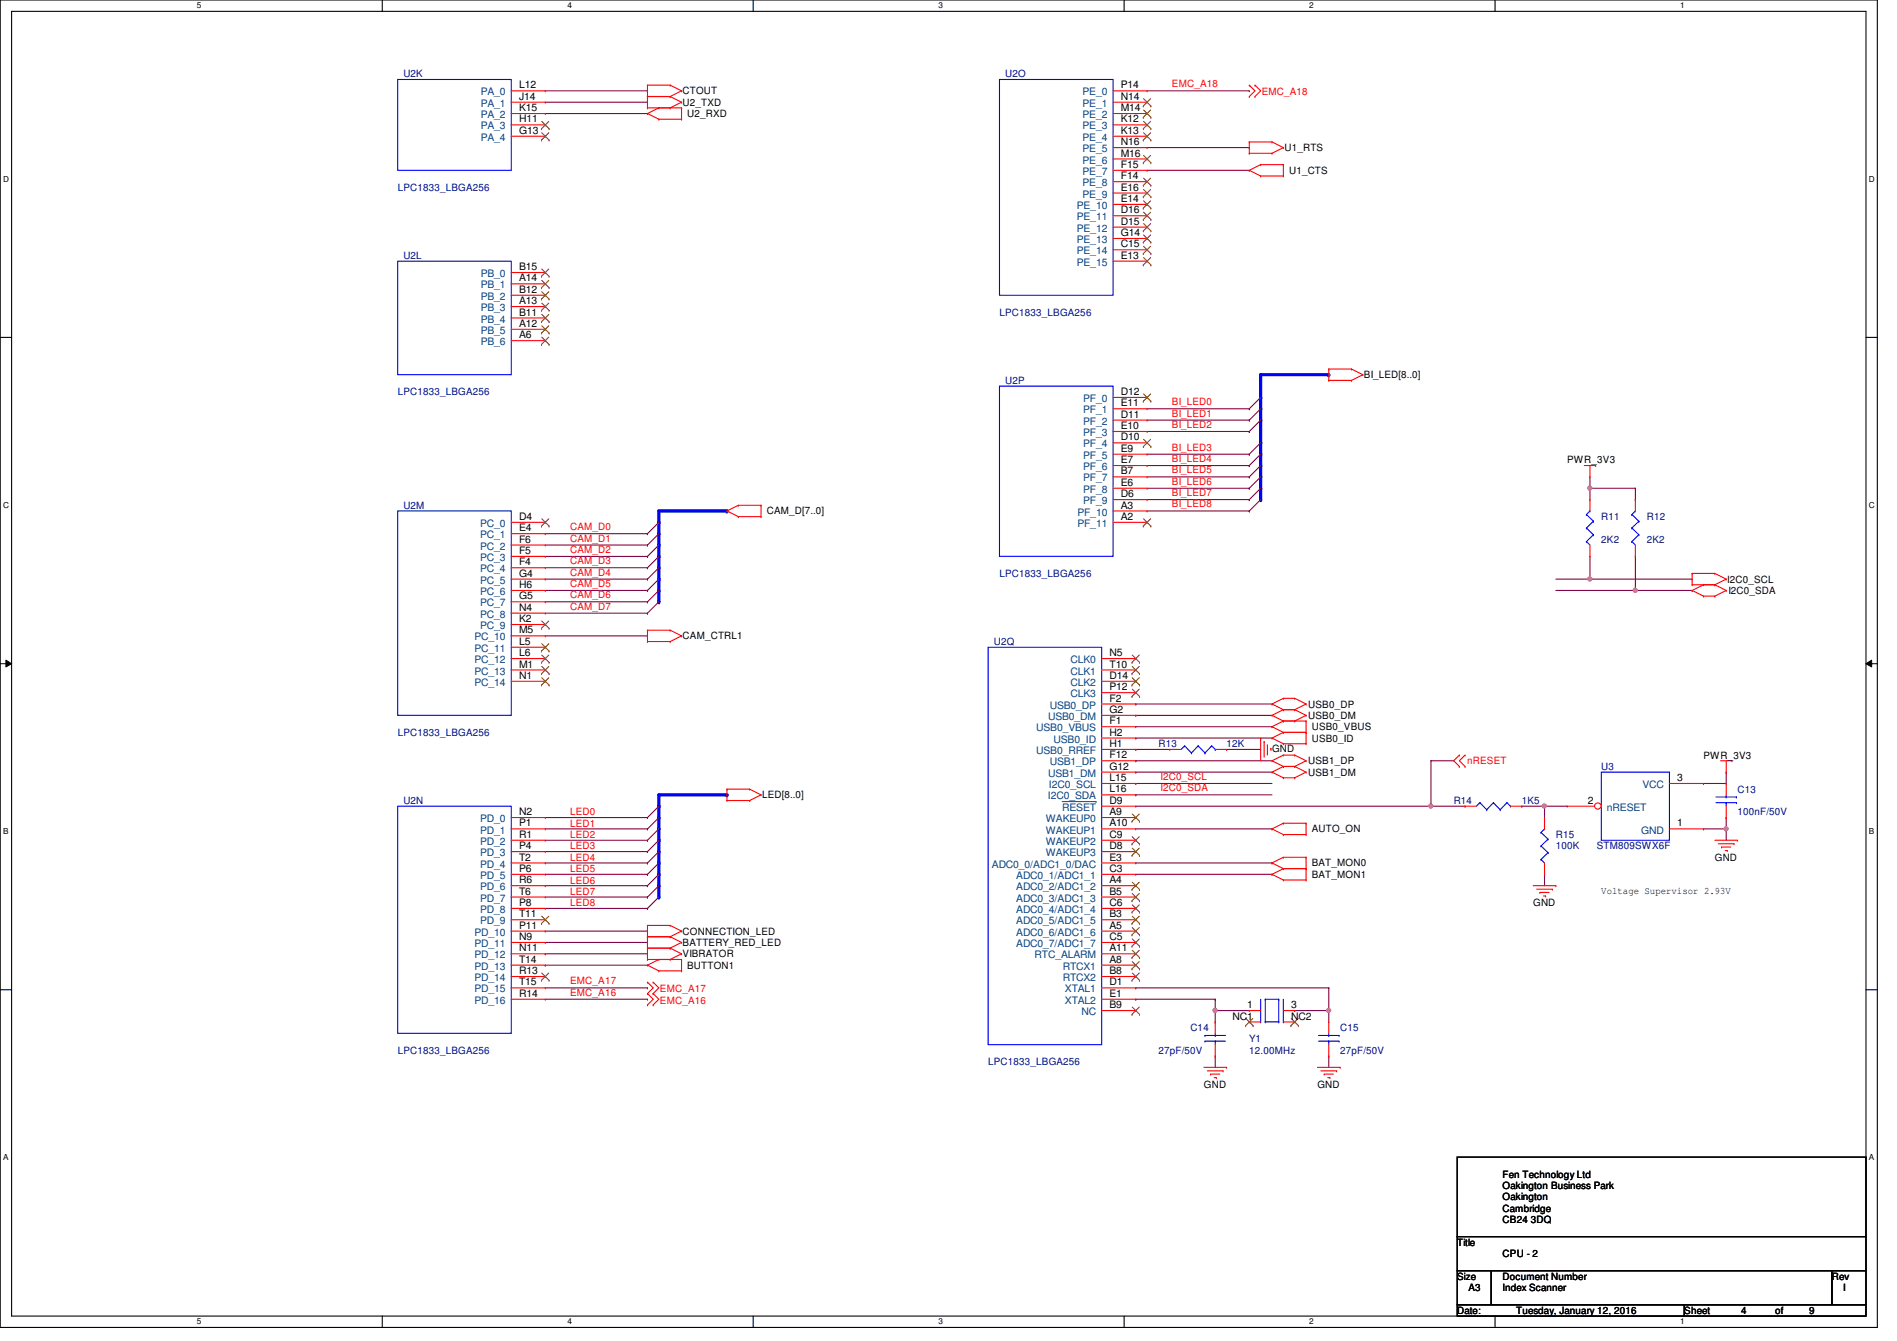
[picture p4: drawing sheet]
<svg xmlns="http://www.w3.org/2000/svg" width="297mm" height="210mm" viewBox="0 0 297 210" stroke-linecap="round" stroke-linejoin="round" font-family="sans-serif">
<path d="M0 0h294v207.9h-294zM1.8 1.8h290.4v204.3h-290.4z" fill="none" stroke="#000" stroke-width=".17"/>
<g fill="#fff">
<path d="M30.8 .2h.7v1.4h-.7z"/>
<path d="M30.8 206.2h.7v1.4h-.7z"/>
</g>
<path d="M59.9 0v1.8M59.9 206.1v1.8" fill="none" stroke="#000" stroke-width=".17"/>
<g fill="#fff">
<path d="M88.9 .2h.6v1.4h-.6z"/>
<path d="M88.9 206.2h.6v1.4h-.6z"/>
</g>
<path d="M117.9 0v1.8M117.9 206.1v1.8" fill="none" stroke="#000" stroke-width=".17"/>
<g fill="#fff">
<path d="M146.9 .2h.7v1.4h-.7z"/>
<path d="M146.9 206.2h.7v1.4h-.7z"/>
</g>
<path d="M176 0v1.8M176 206.1v1.8" fill="none" stroke="#000" stroke-width=".17"/>
<g fill="#fff">
<path d="M205 .2h.7v1.4h-.7z"/>
<path d="M205 206.2h.7v1.4h-.7z"/>
</g>
<path d="M234.1 0v1.8M234.1 206.1v1.8" fill="none" stroke="#000" stroke-width=".17"/>
<g fill="#fff">
<path d="M263.1 .2h.7v1.4h-.7z"/>
<path d="M263.1 206.2h.7v1.4h-.7z"/>
<path d="M.5 27.3h.9v1.4h-.9z"/>
<path d="M292.6 27.3h.9v1.4h-.9z"/>
<path d="M.5 78.4h.9v1.4h-.9z"/>
<path d="M292.6 78.4h.9v1.4h-.9z"/>
</g>
<path d="M0 52.8h1.8M292.2 52.8h1.8" fill="none" stroke="#000" stroke-width=".17"/>
<g fill="#fff">
<path d="M.5 129.5h.8v1.4h-.8z"/>
<path d="M292.6 129.5h.9v1.4h-.9z"/>
</g>
<path d="M0 103.9h1.8M292.2 103.9h1.8" fill="none" stroke="#000" stroke-width=".17"/>
<path d="M.9 103.4l.9 .5-.9 .5zM292.2 103.9l.9-.5v1z" fill="#000"/>
<path d="M.9 103.4l.9 .5-.9 .5zM292.2 103.9l.9-.5v1z" fill="none" stroke="#000" stroke-width=".16"/>
<g fill="#fff">
<path d="M.5 180.5h.8v1.4h-.8z"/>
<path d="M292.6 180.5h.9v1.4h-.9z"/>
</g>
<path d="M0 155h1.8M292.2 155h1.8" fill="none" stroke="#000" stroke-width=".17"/>
<g fill="none" stroke="#800040" stroke-width=".17">
<path d="M85.4 83.6h16M85.4 85.3h16M85.4 87.1h16M85.4 88.9h16M85.4 90.7h16M85.4 92.5h16M85.4 94.2h16M85.4 96h16M101.4 83.6h.1M101.4 85.3h.1M101.4 87.1h.1M101.4 88.9h.1"/>
<path d="M101.4 90.7h.1M101.4 92.5h.1M101.4 94.2h.1M101.4 96h.1M177.8 110.2h.1M177.8 112h.1M177.8 115.6h.1M177.8 110.2h21.4M177.8 112h21.4M177.8 113.8h21.4M177.8 115.6h21.4M199.2 113.8h.1"/>
</g>
<path d="M103.2 80v1.8" fill="none" stroke="#00f" stroke-width=".51"/>
<circle cx="103.2" cy="81.8" r=".25" fill="#00f"/>
<path d="M103.2 81.8v1.8" fill="none" stroke="#00f" stroke-width=".51"/>
<circle cx="103.2" cy="83.6" r=".25" fill="#00f"/>
<path d="M103.2 83.6v1.7" fill="none" stroke="#00f" stroke-width=".51"/>
<circle cx="103.2" cy="85.3" r=".25" fill="#00f"/>
<path d="M103.2 85.3v1.8" fill="none" stroke="#00f" stroke-width=".51"/>
<circle cx="103.2" cy="87.1" r=".25" fill="#00f"/>
<path d="M103.2 87.1v1.8" fill="none" stroke="#00f" stroke-width=".51"/>
<circle cx="103.2" cy="88.9" r=".25" fill="#00f"/>
<path d="M103.2 88.9v1.8" fill="none" stroke="#00f" stroke-width=".51"/>
<circle cx="103.2" cy="90.7" r=".25" fill="#00f"/>
<path d="M103.2 90.7v1.8" fill="none" stroke="#00f" stroke-width=".51"/>
<circle cx="103.2" cy="92.5" r=".25" fill="#00f"/>
<path d="M103.2 92.5v1.7" fill="none" stroke="#00f" stroke-width=".51"/>
<circle cx="103.2" cy="94.2" r=".25" fill="#00f"/>
<path d="M103.2 80h10.6" fill="none" stroke="#00f" stroke-width=".51"/>
<circle cx="113.8" cy="80" r=".25" fill="#00f"/>
<g fill="none" stroke="#800040" stroke-width=".17">
<path d="M85.4 14.2h16M101.4 14.2h.1M85.4 99.6h16M101.4 99.6h.1M85.4 128h16M85.4 129.8h16M85.4 131.6h16M85.4 133.3h16M85.4 135.1h16M85.4 136.9h16M85.4 138.7h16M101.4 128h.1"/>
<path d="M101.4 129.8h.1M101.4 131.6h.1M101.4 133.3h.1M101.4 135.1h.1M101.4 136.9h.1M101.4 138.7h.1M177.8 122.7h.1M177.8 124.5h.1M177.8 122.7h21.4M177.8 124.5h21.4M85.4 156.5h16M85.4 154.7h16"/>
<path d="M85.4 140.5h16M85.4 142.2h16M101.4 156.5h.1M101.4 154.7h.1M101.4 140.5h.1M101.4 142.2h.1"/>
</g>
<path d="M103.2 124.5v1.7" fill="none" stroke="#00f" stroke-width=".51"/>
<circle cx="103.2" cy="126.2" r=".25" fill="#00f"/>
<path d="M103.2 126.2v1.8" fill="none" stroke="#00f" stroke-width=".51"/>
<circle cx="103.2" cy="128" r=".25" fill="#00f"/>
<path d="M103.2 128v1.8" fill="none" stroke="#00f" stroke-width=".51"/>
<circle cx="103.2" cy="129.8" r=".25" fill="#00f"/>
<path d="M103.2 129.8v1.8" fill="none" stroke="#00f" stroke-width=".51"/>
<circle cx="103.2" cy="131.6" r=".25" fill="#00f"/>
<path d="M103.2 131.6v1.7" fill="none" stroke="#00f" stroke-width=".51"/>
<circle cx="103.2" cy="133.3" r=".25" fill="#00f"/>
<path d="M103.2 133.3v1.8" fill="none" stroke="#00f" stroke-width=".51"/>
<circle cx="103.2" cy="135.1" r=".25" fill="#00f"/>
<path d="M103.2 135.1v1.8" fill="none" stroke="#00f" stroke-width=".51"/>
<circle cx="103.2" cy="136.9" r=".25" fill="#00f"/>
<path d="M103.2 136.9v1.8" fill="none" stroke="#00f" stroke-width=".51"/>
<circle cx="103.2" cy="138.7" r=".25" fill="#00f"/>
<path d="M103.2 138.7v1.8" fill="none" stroke="#00f" stroke-width=".51"/>
<circle cx="103.2" cy="140.5" r=".25" fill="#00f"/>
<path d="M103.2 124.5h10.6" fill="none" stroke="#00f" stroke-width=".51"/>
<circle cx="113.8" cy="124.5" r=".25" fill="#00f"/>
<g fill="none" stroke="#800040" stroke-width=".17">
<path d="M85.4 16h16M85.4 17.8h16M101.4 16h.1M101.4 17.8h.1M179.6 23.1h16M179.6 26.7h16M195.6 23.1h.1M195.6 26.7h.1M177.8 119.1h.1M177.8 119.1h21.4M177.8 120.9h.1M177.8 135.1h21.4"/>
<path d="M177.8 136.9h21.4M177.8 129.8h21.4M177.8 120.9h21.4M199.2 135.1h.1M199.2 136.9h.1M199.2 129.8h.1M190.3 158.2h.1M190.3 156.5h.1M190.3 158.2h5.3M190.3 156.5v3.5M202.7 158.2h.1M202.7 158.2h5.4"/>
<path d="M208.1 158.2h.1M208.1 158.2v1.8M190.3 160h.1M190.3 165.4h.1M190.3 165.4v1.7M208.1 165.4h.1M208.1 165.4v1.7"/>
</g>
<circle cx="190.3" cy="158.2" r=".32" fill="#f0f"/>
<circle cx="190.3" cy="158.2" r=".32" fill="none" stroke="#f0f" stroke-width=".17"/>
<path d="M177.8 156.5h.1M177.8 156.5h12.5M208.1 154.7h.1M208.1 154.7v3.5" fill="none" stroke="#800040" stroke-width=".17"/>
<circle cx="208" cy="158.2" r=".32" fill="#f0f"/>
<circle cx="208" cy="158.2" r=".32" fill="none" stroke="#f0f" stroke-width=".17"/>
<path d="M177.8 126.2h46.3M224.1 126.2h.1M177.8 154.7h.1M177.8 154.7h30.3" fill="none" stroke="#800040" stroke-width=".17"/>
<circle cx="224" cy="126.2" r=".32" fill="#f0f"/>
<circle cx="224" cy="126.2" r=".32" fill="none" stroke="#f0f" stroke-width=".17"/>
<path d="M266.7 129.8h.1M266.7 122.7h.1M266.7 129.8h3.6M270.3 128h.1M270.3 120.9h.1M270.3 129.8h.1M270.3 120.9v1.8h-3.6M270.3 128v3.6" fill="none" stroke="#800040" stroke-width=".17"/>
<circle cx="270.3" cy="129.8" r=".32" fill="#f0f"/>
<circle cx="270.3" cy="129.8" r=".32" fill="none" stroke="#f0f" stroke-width=".17"/>
<path d="M238.3 126.2h.1M238.3 126.2h7.1M241.8 136.9h.1M241.8 126.2h.1M241.8 126.2v1.8M241.8 136.9v1.8" fill="none" stroke="#800040" stroke-width=".17"/>
<circle cx="241.8" cy="126.2" r=".32" fill="#f0f"/>
<circle cx="241.8" cy="126.2" r=".32" fill="none" stroke="#f0f" stroke-width=".17"/>
<g fill="none" stroke="#800040" stroke-width=".17">
<path d="M249 76.5h.1M249 76.5v1.7M249 76.5h7.1M256.1 76.5h.1M243.6 90.7h5.4M243.6 92.5h12.5M249 90.7h.1M256.1 92.5h.1M177.8 117.3h.1M177.8 117.3h5.4M192.1 117.3h.1M192.1 117.3h5.3"/>
<path d="M224.1 119.1h.1M224.1 119.1h3.5M224.1 119.1v7.1M224.1 126.2h.1M224.1 126.2h5.3M229.4 126.2h.1"/>
</g>
<circle cx="248.9" cy="76.4" r=".32" fill="#f0f"/>
<circle cx="248.9" cy="76.4" r=".32" fill="none" stroke="#f0f" stroke-width=".17"/>
<path d="M256.1 78.2h.1M256.1 76.5v1.7M249 90.7h.1M249 87.1v3.6M249 90.7h16M265 90.7h.1" fill="none" stroke="#800040" stroke-width=".17"/>
<circle cx="248.9" cy="90.7" r=".32" fill="#f0f"/>
<circle cx="248.9" cy="90.7" r=".32" fill="none" stroke="#f0f" stroke-width=".17"/>
<path d="M256.1 92.5h.1M256.1 87.1v5.4M256.1 92.5h8.9M265 92.5h.1" fill="none" stroke="#800040" stroke-width=".17"/>
<circle cx="256" cy="92.4" r=".32" fill="#f0f"/>
<circle cx="256" cy="92.4" r=".32" fill="none" stroke="#f0f" stroke-width=".17"/>
<path d="M249 76.5h.1M249 74.7v1.8M85.4 151.1h.1M85.4 149.4h.1M85.4 151.1h16M85.4 149.4h16M85.4 145.8h16M85.4 147.6h16M101.4 145.8h.1M101.4 147.6h.1" fill="none" stroke="#800040" stroke-width=".17"/>
<path d="M197.4 58.7v3.5" fill="none" stroke="#00f" stroke-width=".51"/>
<circle cx="197.4" cy="62.2" r=".25" fill="#00f"/>
<path d="M197.4 58.7h10.7" fill="none" stroke="#00f" stroke-width=".51"/>
<circle cx="208.1" cy="58.7" r=".25" fill="#00f"/>
<path d="M179.6 72.9h16M179.6 74.7h16M179.6 76.5h16M179.6 78.2h16M195.6 72.9h.1M195.6 74.7h.1M195.6 76.5h.1M195.6 78.2h.1M179.6 80h16M195.6 80h.1" fill="none" stroke="#800040" stroke-width=".17"/>
<path d="M197.4 71.1v1.8" fill="none" stroke="#00f" stroke-width=".51"/>
<circle cx="197.4" cy="72.9" r=".25" fill="#00f"/>
<path d="M197.4 72.9v1.8" fill="none" stroke="#00f" stroke-width=".51"/>
<circle cx="197.4" cy="74.7" r=".25" fill="#00f"/>
<path d="M197.4 74.7v1.8" fill="none" stroke="#00f" stroke-width=".51"/>
<circle cx="197.4" cy="76.5" r=".25" fill="#00f"/>
<path d="M197.4 76.5v1.7" fill="none" stroke="#00f" stroke-width=".51"/>
<circle cx="197.4" cy="78.2" r=".25" fill="#00f"/>
<path d="M179.6 71.1h16M179.6 64h16M179.6 65.8h16M179.6 67.6h16M195.6 71.1h.1M195.6 64h.1M195.6 65.8h.1M195.6 67.6h.1" fill="none" stroke="#800040" stroke-width=".17"/>
<path d="M197.4 64v1.8" fill="none" stroke="#00f" stroke-width=".51"/>
<circle cx="197.4" cy="65.8" r=".25" fill="#00f"/>
<path d="M197.4 65.8v3.5" fill="none" stroke="#00f" stroke-width=".51"/>
<circle cx="197.4" cy="69.3" r=".25" fill="#00f"/>
<path d="M197.4 62.2v1.8" fill="none" stroke="#00f" stroke-width=".51"/>
<circle cx="197.4" cy="64" r=".25" fill="#00f"/>
<path d="M197.4 69.3v1.8" fill="none" stroke="#00f" stroke-width=".51"/>
<circle cx="197.4" cy="71.1" r=".25" fill="#00f"/>
<g fill="none" stroke="#800040" stroke-width=".17">
<path d="M179.6 14.2h16M195.6 14.2h.1M195.6 64h.1M195.6 72.9h.1M195.6 74.7h.1M195.6 76.5h.1M195.6 78.2h.1M195.6 71.1h.1M195.6 67.6h.1M195.6 65.8h.1M197.4 62.2l-1.8 1.8M197.4 71.1l-1.8 1.8"/>
<path d="M197.4 72.9l-1.8 1.8M197.4 74.7l-1.8 1.8M197.4 76.5l-1.8 1.7M197.4 78.2l-1.8 1.8M197.4 69.3l-1.8 1.8M197.4 65.8l-1.8 1.8M197.4 64l-1.8 1.8M101.4 83.6h.1M101.4 85.3h.1M101.4 87.1h.1M101.4 88.9h.1M101.4 90.7h.1"/>
<path d="M101.4 92.5h.1M101.4 94.2h.1M101.4 96h.1M103.2 81.8l-1.8 1.8M103.2 83.6l-1.8 1.7M103.2 85.3l-1.8 1.8M103.2 87.1l-1.8 1.8M103.2 88.9l-1.8 1.8M103.2 90.7l-1.8 1.8M103.2 92.5l-1.8 1.7M103.2 94.2l-1.8 1.8M195.6 80h.1"/>
<path d="M101.4 128h.1M101.4 129.8h.1M101.4 131.6h.1M101.4 133.3h.1M101.4 135.1h.1M101.4 136.9h.1M101.4 138.7h.1M103.2 126.2l-1.8 1.8M103.2 128l-1.8 1.8M103.2 129.8l-1.8 1.8M103.2 131.6l-1.8 1.7M103.2 133.3l-1.8 1.8"/>
<path d="M103.2 135.1l-1.8 1.8M103.2 136.9l-1.8 1.8M103.2 138.7l-1.8 1.8M101.4 140.5h.1M101.4 142.2h.1M103.2 140.5l-1.8 1.7"/>
</g>
<g fill="none" stroke="#f00" stroke-width=".17">
<path d="M101.4 13.3h.1M101.4 15.1h.1M101.4 16.9h.1M101.4 17.8h.1M101.4 13.3v3.6M101.4 13.3h3.5M101.4 15.1h3.5M101.4 16.9h5.3M101.4 17.8l1.8 .9M103.2 16.9h.1M103.2 18.7h.1M103.2 16.9l-1.8 .9"/>
<path d="M103.2 18.7h3.5M104.9 13.3h.1M104.9 15.1h.1M104.9 16.9h.1M104.9 13.3l1.8 .9M104.9 15.1l1.8 .9M106.7 14.2h.1M106.7 16h.1M106.7 18.7h.1M106.7 16.9h.1M106.7 14.2l-1.8 .9M106.7 16l-1.8 .9"/>
<path d="M106.7 16.9v1.8M195.6 13.3h.1M195.6 15.1h.1M195.6 13.3l.9 .9-.9 .9M196.5 13.3h.1M196.5 15.1h.1M196.5 13.3l.9 .9-.9 .9M195.6 26.7h.1M195.6 22.2h.1M195.6 24h.1M195.6 26.7l1.8 .9M195.6 22.2h3.6"/>
<path d="M195.6 22.2v1.8M195.6 24h3.6M197.4 25.8h.1M197.4 27.6h.1M197.4 25.8h3.6M197.4 25.8l-1.8 .9M197.4 27.6h3.6M199.2 22.2h.1M199.2 24h.1M199.2 22.2l1.8 .9M201 27.6h.1M201 25.8h.1"/>
<path d="M201 23.1h.1M201 25.8v1.8M201 23.1l-1.8 .9M208.1 57.8h.1M208.1 59.6h.1M208.1 57.8h3.5M208.1 57.8v1.8M208.1 59.6h3.5M211.6 57.8h.1M211.6 59.6h.1M211.6 57.8l1.8 .9M213.4 58.7h.1"/>
<path d="M213.4 58.7l-1.8 .9M115.6 79.1h.1M115.6 79.1h3.6M115.6 79.1l-1.8 .9M119.2 79.1h.1M119.2 79.1v1.8M248.1 72.9h1.7M249 74.7h.1M249 78.2h.1M249 72.9v1.8M249 78.2v1.8M249.8 72.9h.1"/>
<path d="M101.4 98.7h.1M101.4 98.7h3.5M101.4 98.7v1.8M104.9 98.7h.1M104.9 98.7l1.8 .9M106.7 99.6h.1M106.7 99.6l-1.8 .9M113.8 80h.1M113.8 80l1.8 .9M115.6 80.9h.1M115.6 80.9h3.6M119.2 80.9h.1"/>
<path d="M249 87.1h.1M249 85.3v1.8M265 89.8h.1M265 91.6h.1M265 92.5h.1M265 89.8h3.5M265 89.8v1.8M265 91.6h3.5M265 92.5l1.7 .8M266.7 91.6h.1M266.7 93.3h.1M266.7 91.6l-1.7 .9"/>
<path d="M266.7 93.3h1.8M268.5 89.8h.1M268.5 91.6h.1M268.5 93.3h.1M268.5 89.8l1.8 .9M268.5 91.6l1.8 .9M270.3 90.7h.1M270.3 92.5h.1M270.3 90.7l-1.8 .9M270.3 92.5l-1.8 .8M101.4 100.5h.1M101.4 100.5h3.5"/>
<path d="M104.9 100.5h.1M197.4 115.6h.1M197.4 115.6v3.5M197.9 116.1h.1M197.9 116.1v2.5M198.5 118.1h.1M198.5 116.6v1.5M199 117.2h.1M199 117.2v.3M199.2 110.2h.1M199.2 112h.1M199.2 115.6h.1"/>
<path d="M199.2 119.1h.1M199.2 113.8h.1M199.2 110.2l1.8 .9M199.2 112l1.8 .9M199.2 115.6l1.8 .9M199.2 119.1l1.8 .9M199.2 113.8l1.8 .9M201 109.3h.1M201 111.1h.1M201 112.9h.1M201 114.7h.1M201 116.5h.1"/>
<path d="M201 118.2h.1M201 109.3l-1.8 .9M201 109.3h1.7M201 111.1h1.7M201 111.1l-1.8 .9M201 112.9h3.5M201 114.7h3.5M201 114.7l-1.8 .9M201 116.5h3.5M201 118.2l-1.8 .9M201 118.2h1.7M201 112.9l-1.8 .9"/>
<path d="M202.7 109.3h.1M202.7 111.1h.1M202.7 112.9h.1M202.7 118.2h.1M202.7 109.3l1.8 .9M202.7 111.1l1.8 .9M202.7 118.2l1.8 .9M204.5 110.2h.1M204.5 112h.1M204.5 116.5h.1M204.5 114.7h.1M204.5 119.1h.1"/>
<path d="M204.5 112.9h.1M204.5 110.2l-1.8 .9M204.5 112l-1.8 .9M204.5 112.9v3.6M204.5 119.1l-1.8 .9M228.5 118.2h.1M228.5 118.2l-.9 .9 .9 .9M229.4 118.2h.1M229.4 118.2l-.9 .9 .9 .9M269.4 119.1h1.8M270.3 119.1v1.8M271.2 119.1h.1"/>
<path d="M113.8 123.6h.1M113.8 125.3h.1M113.8 123.6h3.6M113.8 123.6v1.7M113.8 125.3h3.6M117.4 123.6h.1M117.4 125.3h.1M117.4 123.6l1.8 .9M119.2 124.5h.1M119.2 124.5l-1.8 .8M199.2 135.1h.1M199.2 136.9h.1"/>
<path d="M199.2 129.8h.1M199.2 120.9h.1M199.2 135.1l1.8 .9M199.2 136.9l1.8 .9M199.2 129.8l1.8 .9M199.2 120.9l1.8 .9M201 134.2h.1M201 136h.1M201 137.8h.1M201 128.9h.1M201 130.7h.1M201 120h.1"/>
<path d="M201 121.8h.1M201 134.2h3.5M201 134.2l-1.8 .9M201 136h3.5M201 136l-1.8 .9M201 137.8h3.5M201 128.9h3.5M201 128.9l-1.8 .9M201 130.7h3.5M201 120h1.7M201 120l-1.8 .9M201 121.8h1.7"/>
<path d="M202.7 120h.1M202.7 121.8h.1M202.7 120l1.8 .9M204.5 136h.1M204.5 134.2h.1M204.5 137.8h.1M204.5 130.7h.1M204.5 128.9h.1M204.5 120.9h.1M204.5 128.9v1.8M204.5 134.2v3.6M204.5 120.9l-1.8 .9"/>
<path d="M228.5 120h.1M229.4 120h.1M240.1 138.7h3.5M240.6 139.2h2.5M241.1 139.7h.1M241.1 139.7h1.5M243.1 139.2h.1M243.6 138.7h.1M261.4 122.7h5.3M261.4 129.8h5.3M266.7 122.7h.1M266.7 129.8h.1"/>
<path d="M268.5 131.6h3.6M269.1 132.1h2.4M269.6 132.6h.1M269.6 132.6h1.4M270.1 133.2h.4M270.3 120.9h.1M270.5 133.2h.1M271.5 132.1h.1M272.1 131.6h.1M101.4 148.5h.1M101.4 150.2h.1M101.4 151.1h.1"/>
<path d="M101.4 146.7h.1M101.4 144.9h.1M101.4 155.6h.1M101.4 157.4h.1M101.4 153.8h.1M101.4 144.9v5.3M101.4 148.5h3.5M101.4 150.2h5.3M101.4 151.1l1.8 .9M101.4 146.7h3.5M101.4 144.9h3.5M101.4 155.6l.9 .9-.9 .9"/>
<path d="M101.4 153.8l.9 .9-.9 .9M102.3 155.6h.1M102.3 157.4h.1M102.3 153.8h.1M102.3 155.6l.9 .9-.9 .9M102.3 153.8l.9 .9-.9 .9M103.2 150.2h.1M103.2 152h.1M103.2 150.2l-1.8 .9M103.2 152h3.5M104.9 148.5h.1M104.9 150.2h.1"/>
<path d="M104.9 146.7h.1M104.9 144.9h.1M104.9 148.5l1.8 .9M104.9 146.7l1.8 .9M104.9 144.9l1.8 .9M106.7 149.4h.1M106.7 152h.1M106.7 150.2h.1M106.7 147.6h.1M106.7 145.8h.1M106.7 150.2v1.8M106.7 149.4l-1.8 .8"/>
<path d="M106.7 147.6l-1.8 .9M106.7 145.8l-1.8 .9M241.7 140.3h.3M242 140.3h.1M188.5 167.1h3.6M189.1 167.7h2.4M189.6 168.2h.1M189.6 168.2h1.4M190.1 168.7h.4M190.5 168.7h.1M191.5 167.7h.1M192.1 167.1h.1"/>
<path d="M206.3 167.1h3.5M206.8 167.7h2.5M207.3 168.2h.1M207.3 168.2h1.5M207.9 168.7h.3M208.2 168.7h.1M209.3 167.7h.1M209.8 167.1h.1"/>
</g>
<path d="M228.2 181.2h64v12.4h-64zM228.2 193.6h64v5.4h-64zM228.2 199h5.3v5.3h-5.3zM233.5 199h53.3v5.3h-53.3zM286.8 199h5.4v5.3h-5.4zM228.2 204.3h35.5v1.8h-35.5zM263.7 204.3h28.5v1.8h-28.5z" fill="none" stroke="#000" stroke-width=".17"/>
<g fill="none" stroke="#00f" stroke-width=".17">
<path d="M248.4 84.8h.1M248.4 82.7h.1M248.4 80.6h.1M248.4 84.8l.6 .5M248.4 82.7l1.1 1M248.4 80.6l1.1 1M249 80h.1M249 80l-.6 .6M249.5 83.7h.1M249.5 81.6h.1M249.5 83.7l-1.1 1.1M249.5 81.6l-1.1 1.1"/>
<path d="M250.7 120.9h10.7v10.7h-10.7z"/>
</g>
<circle cx="250.2" cy="126.2" r=".5" fill="#fff"/>
<g fill="none" stroke="#f00" stroke-width=".17">
<path d="M80 14.2h5.4M80 16h5.4M80 17.8h5.4M80 19.6h5.4M85.4 14.2h.1M85.4 16h.1M85.4 17.8h.1M85.4 19.6h.1M174.3 14.2h5.3M174.3 16h5.3M174.3 17.8h5.3M174.3 19.6h5.3"/>
<path d="M179.6 14.2h.1M179.6 16h.1M179.6 17.8h.1M179.6 19.6h.1M80 21.3h5.4M85.4 21.3h.1M174.3 21.3h5.3M174.3 23.1h5.3M174.3 24.9h5.3M174.3 26.7h5.3M174.3 28.4h5.3M174.3 30.2h5.3"/>
<path d="M174.3 32h5.3M174.3 33.8h5.3M174.3 35.6h5.3M174.3 37.3h5.3M174.3 39.1h5.3M179.6 21.3h.1M179.6 23.1h.1M179.6 24.9h.1M179.6 26.7h.1M179.6 28.4h.1M179.6 30.2h.1M179.6 32h.1"/>
<path d="M179.6 33.8h.1M179.6 35.6h.1M179.6 37.3h.1M179.6 39.1h.1M80 42.7h5.4M80 44.4h5.4M80 46.2h5.4M80 48h5.4M80 49.8h5.4M80 51.6h5.4M80 53.3h5.4M85.4 42.7h.1"/>
<path d="M85.4 44.4h.1M85.4 46.2h.1M85.4 48h.1M85.4 49.8h.1M85.4 51.6h.1M85.4 53.3h.1M174.3 40.9h5.3M179.6 40.9h.1M174.3 62.2h5.3M174.3 64h5.3M174.3 65.8h5.3M174.3 67.6h5.3"/>
<path d="M174.3 69.3h5.3M174.3 71.1h5.3M174.3 72.9h5.3M174.3 74.7h5.3M174.3 76.5h5.3M174.3 78.2h5.3M179.6 62.2h.1M179.6 64h.1M179.6 65.8h.1M179.6 67.6h.1M179.6 69.3h.1M179.6 71.1h.1"/>
<path d="M179.6 72.9h.1M179.6 74.7h.1M179.6 76.5h.1M179.6 78.2h.1M256.1 78.2h.1M256.1 78.2v1.8M80 81.8h5.4M80 83.6h5.4M80 85.3h5.4M80 87.1h5.4M80 88.9h5.4M80 90.7h5.4"/>
<path d="M80 92.5h5.4M80 94.2h5.4M80 96h5.4M80 97.8h5.4M80 99.6h5.4M85.4 81.8h.1M85.4 83.6h.1M85.4 85.3h.1M85.4 87.1h.1M85.4 88.9h.1M85.4 90.7h.1M85.4 92.5h.1"/>
<path d="M85.4 94.2h.1M85.4 96h.1M85.4 97.8h.1M85.4 99.6h.1M174.3 80h5.3M174.3 81.8h5.3M179.6 80h.1M179.6 81.8h.1M256.1 87.1h.1M256.1 85.3v1.8M80 103.1h5.4M80 104.9h5.4"/>
<path d="M80 106.7h5.4M80 101.3h5.4M85.4 101.3h.1M85.4 103.1h.1M85.4 104.9h.1M85.4 106.7h.1M172.5 117.3h5.3M172.5 103.1h5.3M172.5 104.9h5.3M172.5 106.7h5.3M172.5 108.5h5.3M172.5 110.2h5.3"/>
<path d="M172.5 112h5.3M172.5 113.8h5.3M172.5 115.6h5.3M172.5 119.1h5.3M177.8 103.1h.1M177.8 104.9h.1M177.8 106.7h.1M177.8 108.5h.1M177.8 110.2h.1M177.8 112h.1M177.8 113.8h.1M177.8 115.6h.1"/>
<path d="M177.8 117.3h.1M177.8 119.1h.1M183.2 117.3h.1M183.2 117.3h1.8M190.3 117.3h1.8M192.1 117.3h.1M80 128h5.4M80 129.8h5.4M80 131.6h5.4M80 133.3h5.4M80 135.1h5.4M80 136.9h5.4"/>
<path d="M80 138.7h5.4M85.4 128h.1M85.4 129.8h.1M85.4 131.6h.1M85.4 133.3h.1M85.4 135.1h.1M85.4 136.9h.1M85.4 138.7h.1M172.5 126.2h5.3M172.5 120.9h5.3M172.5 122.7h5.3M172.5 124.5h5.3"/>
<path d="M172.5 128h5.3M172.5 129.8h5.3M172.5 131.6h5.3M172.5 133.3h5.3M172.5 135.1h5.3M172.5 136.9h5.3M172.5 138.7h5.3M177.8 120.9h.1M177.8 122.7h.1M177.8 124.5h.1M177.8 126.2h.1M177.8 128h.1"/>
<path d="M177.8 129.8h.1M177.8 131.6h.1M177.8 133.3h.1M177.8 135.1h.1M177.8 136.9h.1M177.8 138.7h.1M229.4 126.2h.1M229.4 126.2h1.8M236.5 126.2h1.8M238.3 126.2h.1M241.8 136.9h.1M241.8 128h.1"/>
<path d="M241.8 128v1.8M241.8 135.1v1.8M245.4 126.2h.1M245.4 126.2h4.3M270.3 122.7h.1M270.3 128h.1M270.3 122.7v1.8M270.3 126.2v1.8M80 140.5h5.4M80 142.2h5.4M80 144h5.4M80 145.8h5.4"/>
<path d="M80 147.6h5.4M80 149.4h5.4M80 151.1h5.4M80 152.9h5.4M80 154.7h5.4M80 156.5h5.4M85.4 140.5h.1M85.4 142.2h.1M85.4 144h.1M85.4 145.8h.1M85.4 147.6h.1M85.4 149.4h.1"/>
<path d="M85.4 151.1h.1M85.4 152.9h.1M85.4 154.7h.1M85.4 156.5h.1M172.5 158.2h5.3M172.5 140.5h5.3M172.5 142.2h5.3M172.5 144h5.3M172.5 145.8h5.3M172.5 147.6h5.3M172.5 149.4h5.3M172.5 151.1h5.3"/>
<path d="M172.5 152.9h5.3M172.5 154.7h5.3M172.5 156.5h5.3M177.8 140.5h.1M177.8 142.2h.1M177.8 144h.1M177.8 145.8h.1M177.8 147.6h.1M177.8 149.4h.1M177.8 151.1h.1M177.8 152.9h.1M177.8 154.7h.1"/>
<path d="M177.8 156.5h.1M177.8 158.2h.1M195.6 158.2h.1M195.6 158.2h1.8M201 158.2h1.7M202.7 158.2h.1M190.3 160h.1M190.3 165.4h.1M190.3 160v1.8M190.3 163.6v1.8M195.6 160h.1M195.6 160h1.8"/>
<path d="M201 160h1.7M202.7 160h.1M208.1 160h.1M208.1 165.4h.1M208.1 160v1.8M208.1 163.6v1.8"/>
<circle cx="250.2" cy="126.2" r=".5"/>
</g>
<g fill="none" stroke="#00f" stroke-width=".17">
<path d="M62.3 12.4h17.7v14.3h-17.7zM156.5 12.4h17.8v33.8h-17.8zM62.3 40.9h17.7v17.8h-17.7zM156.5 60.5h17.8v26.6h-17.8zM62.3 80h17.7v32h-17.7zM255.5 84.8h.1M255.5 82.7h.1M255.5 80.6h.1M255.5 84.8l.6 .5M255.5 82.7l1.1 1M255.5 80.6l1.1 1M256.1 80h.1"/>
<path d="M256.1 80l-.6 .6M256.6 83.7h.1M256.6 81.6h.1M256.6 83.7l-1.1 1.1M256.6 81.6l-1.1 1.1M154.7 101.3h17.8v62.3h-17.8zM185.5 116.8h.1M185.5 116.8l-.5 .5M185.5 116.8l1.1 1.1M186.6 117.9h.1M187.6 116.8h.1M187.6 116.8l-1 1.1"/>
<path d="M187.6 116.8l1.1 1.1M188.7 117.9h.1M189.7 116.8h.1M189.7 116.8l-1 1.1M189.7 116.8l.6 .5M190.3 117.3h.1M62.3 126.2h17.7v35.6h-17.7zM231.7 125.7h.1M231.7 125.7l-.5 .5M231.7 125.7l1.1 1.1M232.8 126.8h.1M233.8 125.7h.1"/>
<path d="M233.8 125.7l-1 1.1M233.8 125.7l1.1 1.1M234.9 126.8h.1M236 125.7h.1M236 125.7l-1.1 1.1M236 125.7l.5 .5M236.5 126.2h.1M241.3 134.6h.1M241.3 132.5h.1M241.3 130.3h.1M241.3 134.6l.5 .5M241.3 132.5l1.1 1"/>
<path d="M241.3 130.3l1.1 1.1M241.8 129.8h.1M241.8 129.8l-.5 .5M242.4 133.5h.1M242.4 131.4h.1M242.4 133.5l-1.1 1.1M242.4 131.4l-1.1 1.1M268.7 125.7h3.2M268.7 124.8h3.2M270.3 124.8h.1M270.3 125.7h.1M270.3 124.5v.3"/>
<path d="M270.3 125.7v.5M271.9 125.7h.1M271.9 124.8h.1M197.4 156.5v3.5M198.1 156.5h.1M198.1 156.5v3.5M198.1 156.5h2.1M200.2 156.5h.1M200.2 156.5v3.5M201 156.5v3.5M188.7 163h.1M188.7 162.1h.1"/>
<path d="M188.7 163h3.2M188.7 162.1h3.2M190.3 162.1h.1M190.3 163h.1M190.3 161.8v.3M190.3 163v.6M197.4 160h.1M198.1 160h.1M198.1 160h2.1M200.2 160h.1M201 160h.1M206.5 163h3.2"/>
<path d="M206.5 162.1h3.2M208.1 162.1h.1M208.1 163h.1M208.1 161.8v.3M208.1 163v.6M209.7 163h.1M209.7 162.1h.1"/>
</g>
<g fill="none" stroke="#804000" stroke-width=".16">
<path d="M84.8 19l1.2 1.2M85.9 19l-1.1 1.2M179 16.6h.1M179 18.4h.1M179.1 15.5l1.1 1.1M179.1 17.2l1.1 1.2M179.1 19l1.1 1.2M180.2 15.5l-1.2 1.1M180.2 17.2l-1.2 1.2M180.2 19l-1.2 1.2M180.2 16.6h.1M180.2 18.4h.1"/>
<path d="M84.8 20.2h.1M84.8 21.9h.1M84.8 20.8l1.2 1.1M85.9 20.8l-1.1 1.1M86 20.2h.1M86 21.9h.1M179 20.2h.1M179 21.9h.1M179 25.5h.1M179 29h.1M179 30.8h.1M179 32.6h.1"/>
<path d="M179 34.4h.1M179 36.2h.1M179 37.9h.1M179 39.7h.1M179.1 20.8l1.1 1.1M179.1 24.3l1.1 1.2M179.1 27.9l1.1 1.1M179.1 29.7l1.1 1.1M179.1 31.5l1.1 1.1M179.1 33.2l1.1 1.2M179.1 35l1.1 1.2M179.1 36.8l1.1 1.1"/>
<path d="M179.1 38.6l1.1 1.1M180.2 20.8l-1.2 1.1M180.2 24.3l-1.2 1.2M180.2 27.9l-1.2 1.1M180.2 29.7l-1.2 1.1M180.2 31.5l-1.2 1.1M180.2 33.2l-1.2 1.2M180.2 35l-1.2 1.2M180.2 36.8l-1.2 1.1M180.2 38.6l-1.2 1.1M180.2 20.2h.1M180.2 21.9h.1"/>
<path d="M180.2 25.5h.1M180.2 29h.1M180.2 30.8h.1M180.2 32.6h.1M180.2 34.4h.1M180.2 36.2h.1M180.2 37.9h.1M180.2 39.7h.1M84.8 43.3h.1M84.8 45h.1M84.8 46.8h.1M84.8 48.6h.1"/>
<path d="M84.8 50.4h.1M84.8 52.2h.1M84.8 53.9h.1M84.8 42.1l1.2 1.2M84.8 43.9l1.2 1.1M84.8 45.7l1.2 1.1M84.8 47.5l1.2 1.1M84.8 49.2l1.2 1.2M84.8 51l1.2 1.2M84.8 52.8l1.2 1.1M85.9 42.1l-1.1 1.2M85.9 43.9l-1.1 1.1"/>
<path d="M85.9 45.7l-1.1 1.1M85.9 47.5l-1.1 1.1M85.9 49.2l-1.1 1.2M85.9 51l-1.1 1.2M85.9 52.8l-1.1 1.1M86 43.3h.1M86 45h.1M86 46.8h.1M86 48.6h.1M86 50.4h.1M86 52.2h.1M86 53.9h.1"/>
<path d="M179 41.5h.1M179.1 40.3l1.1 1.2M180.2 40.3l-1.2 1.2M180.2 41.5h.1M179 62.8h.1M179 69.9h.1M179.1 61.7l1.1 1.1M179.1 68.8l1.1 1.1M180.2 61.7l-1.2 1.1M180.2 68.8l-1.2 1.1M180.2 62.8h.1M180.2 69.9h.1"/>
<path d="M84.8 82.4h.1M84.8 98.4h.1M84.8 81.2l1.2 1.2M84.8 97.2l1.2 1.2M85.9 81.2l-1.1 1.2M85.9 97.2l-1.1 1.2M86 82.4h.1M86 98.4h.1M179 82.4h.1M179.1 81.2l1.1 1.2M180.2 81.2l-1.2 1.2M180.2 82.4h.1"/>
<path d="M84.8 101.9h.1M84.8 103.7h.1M84.8 105.5h.1M84.8 107.3h.1M84.8 100.8l1.2 1.1M84.8 102.6l1.2 1.1M84.8 104.4l1.2 1.1M84.8 106.1l1.2 1.2M85.9 100.8l-1.1 1.1M85.9 102.6l-1.1 1.1M85.9 104.4l-1.1 1.1M85.9 106.1l-1.1 1.2"/>
<path d="M86 101.9h.1M86 103.7h.1M86 105.5h.1M86 107.3h.1M177.2 103.7h.1M177.2 105.5h.1M177.2 107.3h.1M177.2 109.1h.1M177.3 102.6l1.1 1.1M177.3 104.4l1.1 1.1M177.3 106.1l1.1 1.2M177.3 107.9l1.1 1.2"/>
<path d="M178.4 102.6l-1.2 1.1M178.4 104.4l-1.2 1.1M178.4 106.1l-1.2 1.2M178.4 107.9l-1.2 1.2M178.4 103.7h.1M178.4 105.5h.1M178.4 107.3h.1M178.4 109.1h.1M177.2 128.6h.1M177.2 132.2h.1M177.2 133.9h.1M177.2 139.3h.1"/>
<path d="M177.3 127.5l1.1 1.1M177.3 131l1.1 1.2M177.3 132.8l1.1 1.1M177.3 138.1l1.1 1.2M177.3 139.9l1.1 1.2M178.4 127.5l-1.2 1.1M178.4 131l-1.2 1.2M178.4 132.8l-1.2 1.1M178.4 138.1l-1.2 1.2M178.4 139.9l-1.2 1.2M178.4 128.6h.1M178.4 132.2h.1"/>
<path d="M178.4 133.9h.1M178.4 139.3h.1M84.8 144.6h.1M84.8 153.5h.1M84.8 143.5l1.2 1.1M84.8 152.4l1.2 1.1M85.9 143.5l-1.1 1.1M85.9 152.4l-1.1 1.1M86 144.6h.1M86 153.5h.1M177.2 141.1h.1M177.2 142.8h.1"/>
<path d="M177.2 144.6h.1M177.2 146.4h.1M177.2 148.2h.1M177.2 149.9h.1M177.2 151.7h.1M177.2 153.5h.1M177.2 158.8h.1M177.3 141.7l1.1 1.1M177.3 143.5l1.1 1.1M177.3 145.2l1.1 1.2M177.3 147l1.1 1.2M177.3 148.8l1.1 1.1"/>
<path d="M177.3 150.6l1.1 1.1M177.3 152.4l1.1 1.1M177.3 157.7l1.1 1.1M178.4 141.7l-1.2 1.1M178.4 143.5l-1.2 1.1M178.4 145.2l-1.2 1.2M178.4 147l-1.2 1.2M178.4 148.8l-1.2 1.1M178.4 150.6l-1.2 1.1M178.4 152.4l-1.2 1.1M178.4 157.7l-1.2 1.1M178.4 141.1h.1"/>
<path d="M178.4 142.8h.1M178.4 144.6h.1M178.4 146.4h.1M178.4 148.2h.1M178.4 149.9h.1M178.4 151.7h.1M178.4 153.5h.1M178.4 158.8h.1M195.1 159.5l1.1 1.1M196.2 159.5l-1.2 1.1M202.2 159.5l1.1 1.1M203.3 159.5l-1.2 1.1"/>
<path d="M195 160.6h.1M196.2 160.6h.1M202.1 160.6h.1M203.3 160.6h.1"/>
</g>
<path d="M166.3 125.5h5.3M171.6 125.5h.1" fill="none" stroke="#004080" stroke-width=".16"/>
<circle cx="190.3" cy="158.2" r=".32" fill="#f0f"/>
<circle cx="190.3" cy="158.2" r=".32" fill="none" stroke="#f0f" stroke-width=".17"/>
<circle cx="208" cy="158.2" r=".32" fill="#f0f"/>
<circle cx="208" cy="158.2" r=".32" fill="none" stroke="#f0f" stroke-width=".17"/>
<circle cx="224" cy="126.2" r=".32" fill="#f0f"/>
<circle cx="224" cy="126.2" r=".32" fill="none" stroke="#f0f" stroke-width=".17"/>
<circle cx="270.3" cy="129.8" r=".32" fill="#f0f"/>
<circle cx="270.3" cy="129.8" r=".32" fill="none" stroke="#f0f" stroke-width=".17"/>
<circle cx="241.8" cy="126.2" r=".32" fill="#f0f"/>
<circle cx="241.8" cy="126.2" r=".32" fill="none" stroke="#f0f" stroke-width=".17"/>
<circle cx="248.9" cy="76.4" r=".32" fill="#f0f"/>
<circle cx="248.9" cy="76.4" r=".32" fill="none" stroke="#f0f" stroke-width=".17"/>
<circle cx="248.9" cy="90.7" r=".32" fill="#f0f"/>
<circle cx="248.9" cy="90.7" r=".32" fill="none" stroke="#f0f" stroke-width=".17"/>
<circle cx="256" cy="92.4" r=".32" fill="#f0f"/>
<circle cx="256" cy="92.4" r=".32" fill="none" stroke="#f0f" stroke-width=".17"/>
<g font-size="1.6" fill="#000080">
<text x="63.2" y="12.1">U2K</text>
<text x="157.4" y="12.1">U2O</text>
<text x="62.3" y="29.9">LPC1833_LBGA256</text>
<text x="63.2" y="40.6">U2L</text>
<text x="156.5" y="49.4">LPC1833_LBGA256</text>
<text x="62.3" y="61.9">LPC1833_LBGA256</text>
<text x="157.4" y="60.1">U2P</text>
<text x="63.2" y="79.7">U2M</text>
<text x="250.7" y="81.4">R11</text>
<text x="257.8" y="81.4">R12</text>
<text x="250.7" y="85">2K2</text>
<text x="257.8" y="85">2K2</text>
<text x="156.5" y="90.3">LPC1833_LBGA256</text>
<text x="155.6" y="101">U2Q</text>
<text x="62.3" y="115.2">LPC1833_LBGA256</text>
<text x="181.4" y="117">R13</text>
<text x="192.1" y="117">12K</text>
<text x="63.2" y="125.9">U2N</text>
<text x="227.6" y="125.9">R14</text>
<text x="238.3" y="125.9">1K5</text>
<text x="250.7" y="120.6">U3</text>
<text x="272.1" y="124.1">C13</text>
<text x="243.6" y="131.2">R15</text>
<text x="272.1" y="127.7">100nF/50V</text>
<text x="243.6" y="133">100K</text>
<text x="250" y="133">STM809SWX6F</text>
<text x="186.4" y="161.5">C14</text>
<text x="209.8" y="161.5">C15</text>
<text x="62.3" y="165">LPC1833_LBGA256</text>
<text x="154.7" y="166.8">LPC1833_LBGA256</text>
<text x="181.4" y="165">27pF/50V</text>
<text x="195.6" y="163.2">Y1</text>
<text x="195.6" y="165">12.00MHz</text>
<text x="209.8" y="165">27pF/50V</text>
</g>
<g font-size="1.6" fill="#004080">
<text x="75.3" y="14.9">PA_0</text>
<text x="75.3" y="16.7">PA_1</text>
<text x="169.5" y="14.9">PE_0</text>
<text x="169.5" y="16.7">PE_1</text>
<text x="75.3" y="18.5">PA_2</text>
<text x="75.3" y="20.3">PA_3</text>
<text x="75.3" y="22.1">PA_4</text>
<text x="169.5" y="18.5">PE_2</text>
<text x="169.5" y="20.3">PE_3</text>
<text x="169.5" y="22.1">PE_4</text>
<text x="169.5" y="23.8">PE_5</text>
<text x="169.5" y="25.6">PE_6</text>
<text x="169.5" y="27.4">PE_7</text>
<text x="169.5" y="29.2">PE_8</text>
<text x="168.6" y="32.7">PE_10</text>
<text x="168.6" y="34.5">PE_11</text>
<text x="169.5" y="30.9">PE_9</text>
<text x="168.6" y="36.3">PE_12</text>
<text x="168.6" y="38.1">PE_13</text>
<text x="168.6" y="39.8">PE_14</text>
<text x="168.6" y="41.6">PE_15</text>
<text x="75.3" y="43.4">PB_0</text>
<text x="75.3" y="45.2">PB_1</text>
<text x="75.3" y="46.9">PB_2</text>
<text x="75.3" y="48.7">PB_3</text>
<text x="75.3" y="50.5">PB_4</text>
<text x="75.3" y="52.3">PB_5</text>
<text x="75.3" y="54.1">PB_6</text>
<text x="169.6" y="62.9">PF_0</text>
<text x="169.6" y="64.7">PF_1</text>
<text x="169.6" y="66.5">PF_2</text>
<text x="169.6" y="68.3">PF_3</text>
<text x="169.6" y="70.1">PF_4</text>
<text x="169.6" y="71.8">PF_5</text>
<text x="169.6" y="73.6">PF_6</text>
<text x="169.6" y="75.4">PF_7</text>
<text x="169.6" y="77.2">PF_8</text>
<text x="75.2" y="82.5">PC_0</text>
<text x="168.7" y="80.7">PF_10</text>
<text x="168.7" y="82.5">PF_11</text>
<text x="169.6" y="79">PF_9</text>
<text x="75.2" y="84.3">PC_1</text>
<text x="75.2" y="86.1">PC_2</text>
<text x="75.2" y="87.8">PC_3</text>
<text x="75.2" y="89.6">PC_4</text>
<text x="75.2" y="91.4">PC_5</text>
<text x="75.2" y="93.2">PC_6</text>
<text x="75.2" y="95">PC_7</text>
<text x="74.3" y="100.3">PC_10</text>
<text x="75.2" y="96.7">PC_8</text>
<text x="75.2" y="98.5">PC_9</text>
<text x="74.3" y="102.1">PC_11</text>
<text x="74.3" y="103.8">PC_12</text>
<text x="74.3" y="105.6">PC_13</text>
<text x="74.3" y="107.4">PC_14</text>
<text x="167.6" y="103.8">CLK0</text>
<text x="167.6" y="105.6">CLK1</text>
<text x="167.6" y="107.4">CLK2</text>
<text x="164.1" y="112.7">USB0_DM</text>
<text x="164.4" y="111">USB0_DP</text>
<text x="167.6" y="109.2">CLK3</text>
<text x="162.3" y="114.5">USB0_VBUS</text>
<text x="162.3" y="118.1">USB0_RREF</text>
<text x="164.4" y="119.8">USB1_DP</text>
<text x="165" y="116.3">USB0_ID</text>
<text x="164.1" y="125.2">I2C0_SDA</text>
<text x="164.1" y="121.6">USB1_DM</text>
<text x="164.3" y="123.4">I2C0_SCL</text>
<text x="257.2" y="123.4">VCC</text>
<text x="75.2" y="128.7">PD_0</text>
<text x="75.2" y="130.5">PD_1</text>
<text x="163.7" y="128.7">WAKEUP0</text>
<text x="163.7" y="130.5">WAKEUP1</text>
<text x="166.3" y="127">RESET</text>
<text x="251.6" y="127">nRESET</text>
<text x="257" y="130.5">GND</text>
<text x="75.2" y="132.3">PD_2</text>
<text x="75.2" y="134.1">PD_3</text>
<text x="75.2" y="135.8">PD_4</text>
<text x="75.2" y="137.6">PD_5</text>
<text x="155.3" y="135.8">ADC0_0/ADC1_0/DAC</text>
<text x="159.1" y="137.6">ADC0_1/ADC1_1</text>
<text x="163.7" y="132.3">WAKEUP2</text>
<text x="163.7" y="134.1">WAKEUP3</text>
<text x="75.2" y="139.4">PD_6</text>
<text x="75.2" y="141.2">PD_7</text>
<text x="75.2" y="143">PD_8</text>
<text x="159.1" y="139.4">ADC0_2/ADC1_2</text>
<text x="159.1" y="141.2">ADC0_3/ADC1_3</text>
<text x="159.1" y="143">ADC0_4/ADC1_4</text>
<text x="74.3" y="146.5">PD_10</text>
<text x="74.3" y="148.3">PD_11</text>
<text x="75.2" y="144.7">PD_9</text>
<text x="159.1" y="144.7">ADC0_5/ADC1_5</text>
<text x="159.1" y="146.5">ADC0_6/ADC1_6</text>
<text x="159.1" y="148.3">ADC0_7/ADC1_7</text>
<text x="74.3" y="150.1">PD_12</text>
<text x="74.3" y="151.8">PD_13</text>
<text x="74.3" y="153.6">PD_14</text>
<text x="74.3" y="155.4">PD_15</text>
<text x="162" y="150.1">RTC_ALARM</text>
<text x="166.4" y="151.8">RTCX1</text>
<text x="166.4" y="153.6">RTCX2</text>
<text x="166.7" y="155.4">XTAL1</text>
<text x="74.3" y="157.2">PD_16</text>
<text x="166.7" y="157.2">XTAL2</text>
<text x="169.3" y="159">NC</text>
</g>
<g font-size="1.6">
<text x="81.3" y="13.8">L12</text>
<text x="81.3" y="15.6">J14</text>
<text x="81.3" y="17.4">K15</text>
<text x="106.9" y="14.8">CTOUT</text>
<text x="106.9" y="16.6">U2_TXD</text>
<text x="175.5" y="13.8">P14</text>
<text x="175.5" y="15.6">N14</text>
<text x="175.5" y="17.4">M14</text>
<text x="81.3" y="19.2">H11</text>
<text x="81.3" y="21">G13</text>
<text x="107.6" y="18.3">U2_RXD</text>
<text x="175.5" y="19.2">K12</text>
<text x="175.5" y="21">K13</text>
<text x="175.5" y="22.7">N16</text>
<text x="201.1" y="23.7">U1_RTS</text>
<text x="175.5" y="24.5">M16</text>
<text x="175.5" y="26.3">F15</text>
<text x="175.5" y="28.1">F14</text>
<text x="175.5" y="29.8">E16</text>
<text x="201.8" y="27.2">U1_CTS</text>
<text x="175.5" y="31.6">E14</text>
<text x="175.5" y="33.4">D16</text>
<text x="175.5" y="35.2">D15</text>
<text x="175.5" y="37">G14</text>
<text x="175.5" y="38.7">C15</text>
<text x="175.5" y="40.5">E13</text>
<text x="81.3" y="42.3">B15</text>
<text x="81.3" y="44.1">A14</text>
<text x="81.3" y="45.8">B12</text>
<text x="81.3" y="47.6">A13</text>
<text x="81.3" y="49.4">B11</text>
<text x="81.3" y="51.2">A12</text>
<text x="81.3" y="53">A6</text>
<text x="213.6" y="59.2">BI_LED[8..0]</text>
<text x="175.5" y="61.8">D12</text>
<text x="175.5" y="63.6">E11</text>
<text x="175.5" y="65.4">D11</text>
<text x="175.5" y="67.2">E10</text>
<text x="175.5" y="69">D10</text>
<text x="175.5" y="70.7">E9</text>
<text x="175.5" y="72.5">E7</text>
<text x="175.5" y="74.3">B7</text>
<text x="175.5" y="76.1">E6</text>
<text x="175.5" y="77.9">D6</text>
<text x="245.4" y="72.6">PWR_3V3</text>
<text x="81.3" y="81.4">D4</text>
<text x="81.3" y="83.2">E4</text>
<text x="120.1" y="80.6">CAM_D[7..0]</text>
<text x="175.5" y="79.6">A3</text>
<text x="175.5" y="81.4">A2</text>
<text x="81.3" y="85">F6</text>
<text x="81.3" y="86.7">F5</text>
<text x="81.3" y="88.5">F4</text>
<text x="81.3" y="90.3">G4</text>
<text x="81.3" y="92.1">H6</text>
<text x="81.3" y="93.9">G5</text>
<text x="81.3" y="95.6">N4</text>
<text x="270.5" y="91.2">I2C0_SCL</text>
<text x="270.6" y="93">I2C0_SDA</text>
<text x="81.3" y="97.4">K2</text>
<text x="81.3" y="99.2">M5</text>
<text x="81.3" y="101">L5</text>
<text x="106.9" y="100.1">CAM_CTRL1</text>
<text x="81.3" y="102.7">L6</text>
<text x="81.3" y="104.5">M1</text>
<text x="81.3" y="106.3">N1</text>
<text x="173.7" y="102.7">N5</text>
<text x="173.7" y="104.5">T10</text>
<text x="173.7" y="106.3">D14</text>
<text x="173.7" y="108.1">P12</text>
<text x="173.7" y="109.9">F2</text>
<text x="173.7" y="111.6">G2</text>
<text x="173.7" y="113.4">F1</text>
<text x="204.8" y="110.8">USB0_DP</text>
<text x="204.8" y="112.6">USB0_DM</text>
<text x="173.7" y="115.2">H2</text>
<text x="173.7" y="117">H1</text>
<text x="173.7" y="118.7">F12</text>
<text x="199.2" y="117.7">GND</text>
<text x="204.8" y="119.7">USB1_DP</text>
<text x="205.4" y="116.1">USB0_ID</text>
<text x="205.4" y="114.3">USB0_VBUS</text>
<text x="266.7" y="118.8">PWR_3V3</text>
<text x="119.3" y="125">LED[8..0]</text>
<text x="173.7" y="120.5">G12</text>
<text x="173.7" y="122.3">L15</text>
<text x="173.7" y="124.1">L16</text>
<text x="173.7" y="125.9">D9</text>
<text x="204.8" y="121.5">USB1_DM</text>
<text x="248.6" y="125.9">2</text>
<text x="262.6" y="122.3">3</text>
<text x="81.3" y="127.6">N2</text>
<text x="81.3" y="129.4">P1</text>
<text x="81.3" y="131.2">R1</text>
<text x="173.7" y="127.6">A9</text>
<text x="173.7" y="129.4">A10</text>
<text x="173.7" y="131.2">C9</text>
<text x="205.4" y="130.3">AUTO_ON</text>
<text x="262.6" y="129.4">1</text>
<text x="81.3" y="133">P4</text>
<text x="81.3" y="134.7">T2</text>
<text x="81.3" y="136.5">P6</text>
<text x="173.7" y="133">D8</text>
<text x="173.7" y="134.7">E3</text>
<text x="173.7" y="136.5">C3</text>
<text x="205.4" y="135.7">BAT_MON0</text>
<text x="205.4" y="137.5">BAT_MON1</text>
<text x="268.5" y="134.8">GND</text>
<text x="81.3" y="138.3">R6</text>
<text x="81.3" y="140.1">T6</text>
<text x="81.3" y="141.9">P8</text>
<text x="81.3" y="143.6">T11</text>
<text x="173.7" y="138.3">A4</text>
<text x="173.7" y="140.1">B5</text>
<text x="173.7" y="141.9">C6</text>
<text x="173.7" y="143.6">B3</text>
<text x="240.1" y="141.9">GND</text>
<text x="250.7" y="139.9">Voltage Supervisor 2.93V</text>
<text x="81.3" y="145.4">P11</text>
<text x="81.3" y="147.2">N9</text>
<text x="81.3" y="149">N11</text>
<text x="106.9" y="149.9">VIBRATOR</text>
<text x="106.9" y="148.1">BATTERY_RED_LED</text>
<text x="106.9" y="146.3">CONNECTION_LED</text>
<text x="173.7" y="145.4">A5</text>
<text x="173.7" y="147.2">C5</text>
<text x="173.7" y="149">A11</text>
<text x="81.3" y="150.7">T14</text>
<text x="81.3" y="152.5">R13</text>
<text x="81.3" y="154.3">T15</text>
<text x="107.6" y="151.7">BUTTON1</text>
<text x="173.7" y="150.7">A8</text>
<text x="173.7" y="152.5">B8</text>
<text x="173.7" y="154.3">D1</text>
<text x="81.3" y="156.1">R14</text>
<text x="173.7" y="156.1">E1</text>
<text x="173.7" y="157.9">B9</text>
<text x="193" y="159.6">NC1</text>
<text x="195.3" y="157.9">1</text>
<text x="202.2" y="157.9">3</text>
<text x="202.2" y="159.6">NC2</text>
<text x="188.5" y="170.3">GND</text>
<text x="206.3" y="170.3">GND</text>
<text x="235.3" y="184.4">Fen Technology Ltd</text>
<text x="235.3" y="186.2">Oakington Business Park</text>
<text x="235.3" y="188">Oakington</text>
<text x="235.3" y="189.7">Cambridge</text>
<text x="235.3" y="191.5">CB24 3DQ</text>
<text x="228.2" y="195.1">Title</text>
<text x="235.3" y="196.8">CPU - 2</text>
<text x="228.2" y="200.4">Size</text>
<text x="230" y="202.2">A3</text>
<text x="235.3" y="200.4">Document Number</text>
<text x="235.3" y="202.2">Index Scanner</text>
<text x="286.8" y="200.4">Rev</text>
<text x="288.6" y="202.2">I</text>
<text x="228.2" y="205.7">Date:</text>
<text x="237.4" y="205.7">Tuesday, January 12, 2016</text>
<text x="263.7" y="205.7">Sheet</text>
<text x="272.6" y="205.7">4</text>
<text x="278" y="205.7">of</text>
<text x="283.3" y="205.7">9</text>
</g>
<g font-size="1.6" fill="#f00">
<text x="183.5" y="13.7">EMC_A18</text>
<text x="197.6" y="14.9">EMC_A18</text>
<text x="183.5" y="63.5">BI_LED0</text>
<text x="183.5" y="65.2">BI_LED1</text>
<text x="183.5" y="70.6">BI_LED3</text>
<text x="183.5" y="67">BI_LED2</text>
<text x="183.5" y="72.3">BI_LED4</text>
<text x="183.5" y="74.1">BI_LED5</text>
<text x="183.5" y="75.9">BI_LED6</text>
<text x="183.5" y="77.7">BI_LED7</text>
<text x="89.3" y="83">CAM_D0</text>
<text x="183.5" y="79.5">BI_LED8</text>
<text x="89.3" y="84.8">CAM_D1</text>
<text x="89.3" y="86.6">CAM_D2</text>
<text x="89.3" y="88.3">CAM_D3</text>
<text x="89.3" y="90.1">CAM_D4</text>
<text x="89.3" y="91.9">CAM_D5</text>
<text x="89.3" y="93.7">CAM_D6</text>
<text x="89.3" y="95.5">CAM_D7</text>
<text x="229.7" y="119.7">nRESET</text>
<text x="181.7" y="122.1">I2C0_SCL</text>
<text x="181.7" y="123.9">I2C0_SDA</text>
<text x="89.3" y="127.7">LED0</text>
<text x="89.3" y="129.5">LED1</text>
<text x="89.3" y="131.2">LED2</text>
<text x="89.3" y="133">LED3</text>
<text x="89.3" y="134.8">LED4</text>
<text x="89.3" y="136.6">LED5</text>
<text x="89.3" y="138.3">LED6</text>
<text x="89.3" y="140.1">LED7</text>
<text x="89.3" y="141.9">LED8</text>
<text x="89.3" y="155.9">EMC_A16</text>
<text x="89.3" y="154.1">EMC_A17</text>
<text x="103.3" y="155.4">EMC_A17</text>
<text x="103.3" y="157.2">EMC_A16</text>
</g>
<g font-size="1.3">
<text x="30.8" y="1.3">5</text>
<text x="88.9" y="1.3">4</text>
<text x="146.9" y="1.3">3</text>
<text x="205" y="1.3">2</text>
<text x="263.1" y="1.3">1</text>
<text x=".5" y="28.4">D</text>
<text x="292.6" y="28.4">D</text>
<text x=".5" y="79.5">C</text>
<text x="292.6" y="79.5">C</text>
<text x=".5" y="130.6">B</text>
<text x="292.6" y="130.6">B</text>
<text x=".5" y="181.7">A</text>
<text x="292.6" y="181.7">A</text>
<text x="30.8" y="207.4">5</text>
<text x="88.9" y="207.4">4</text>
<text x="146.9" y="207.4">3</text>
<text x="205" y="207.4">2</text>
<text x="263.1" y="207.4">1</text>
</g>
</svg>
